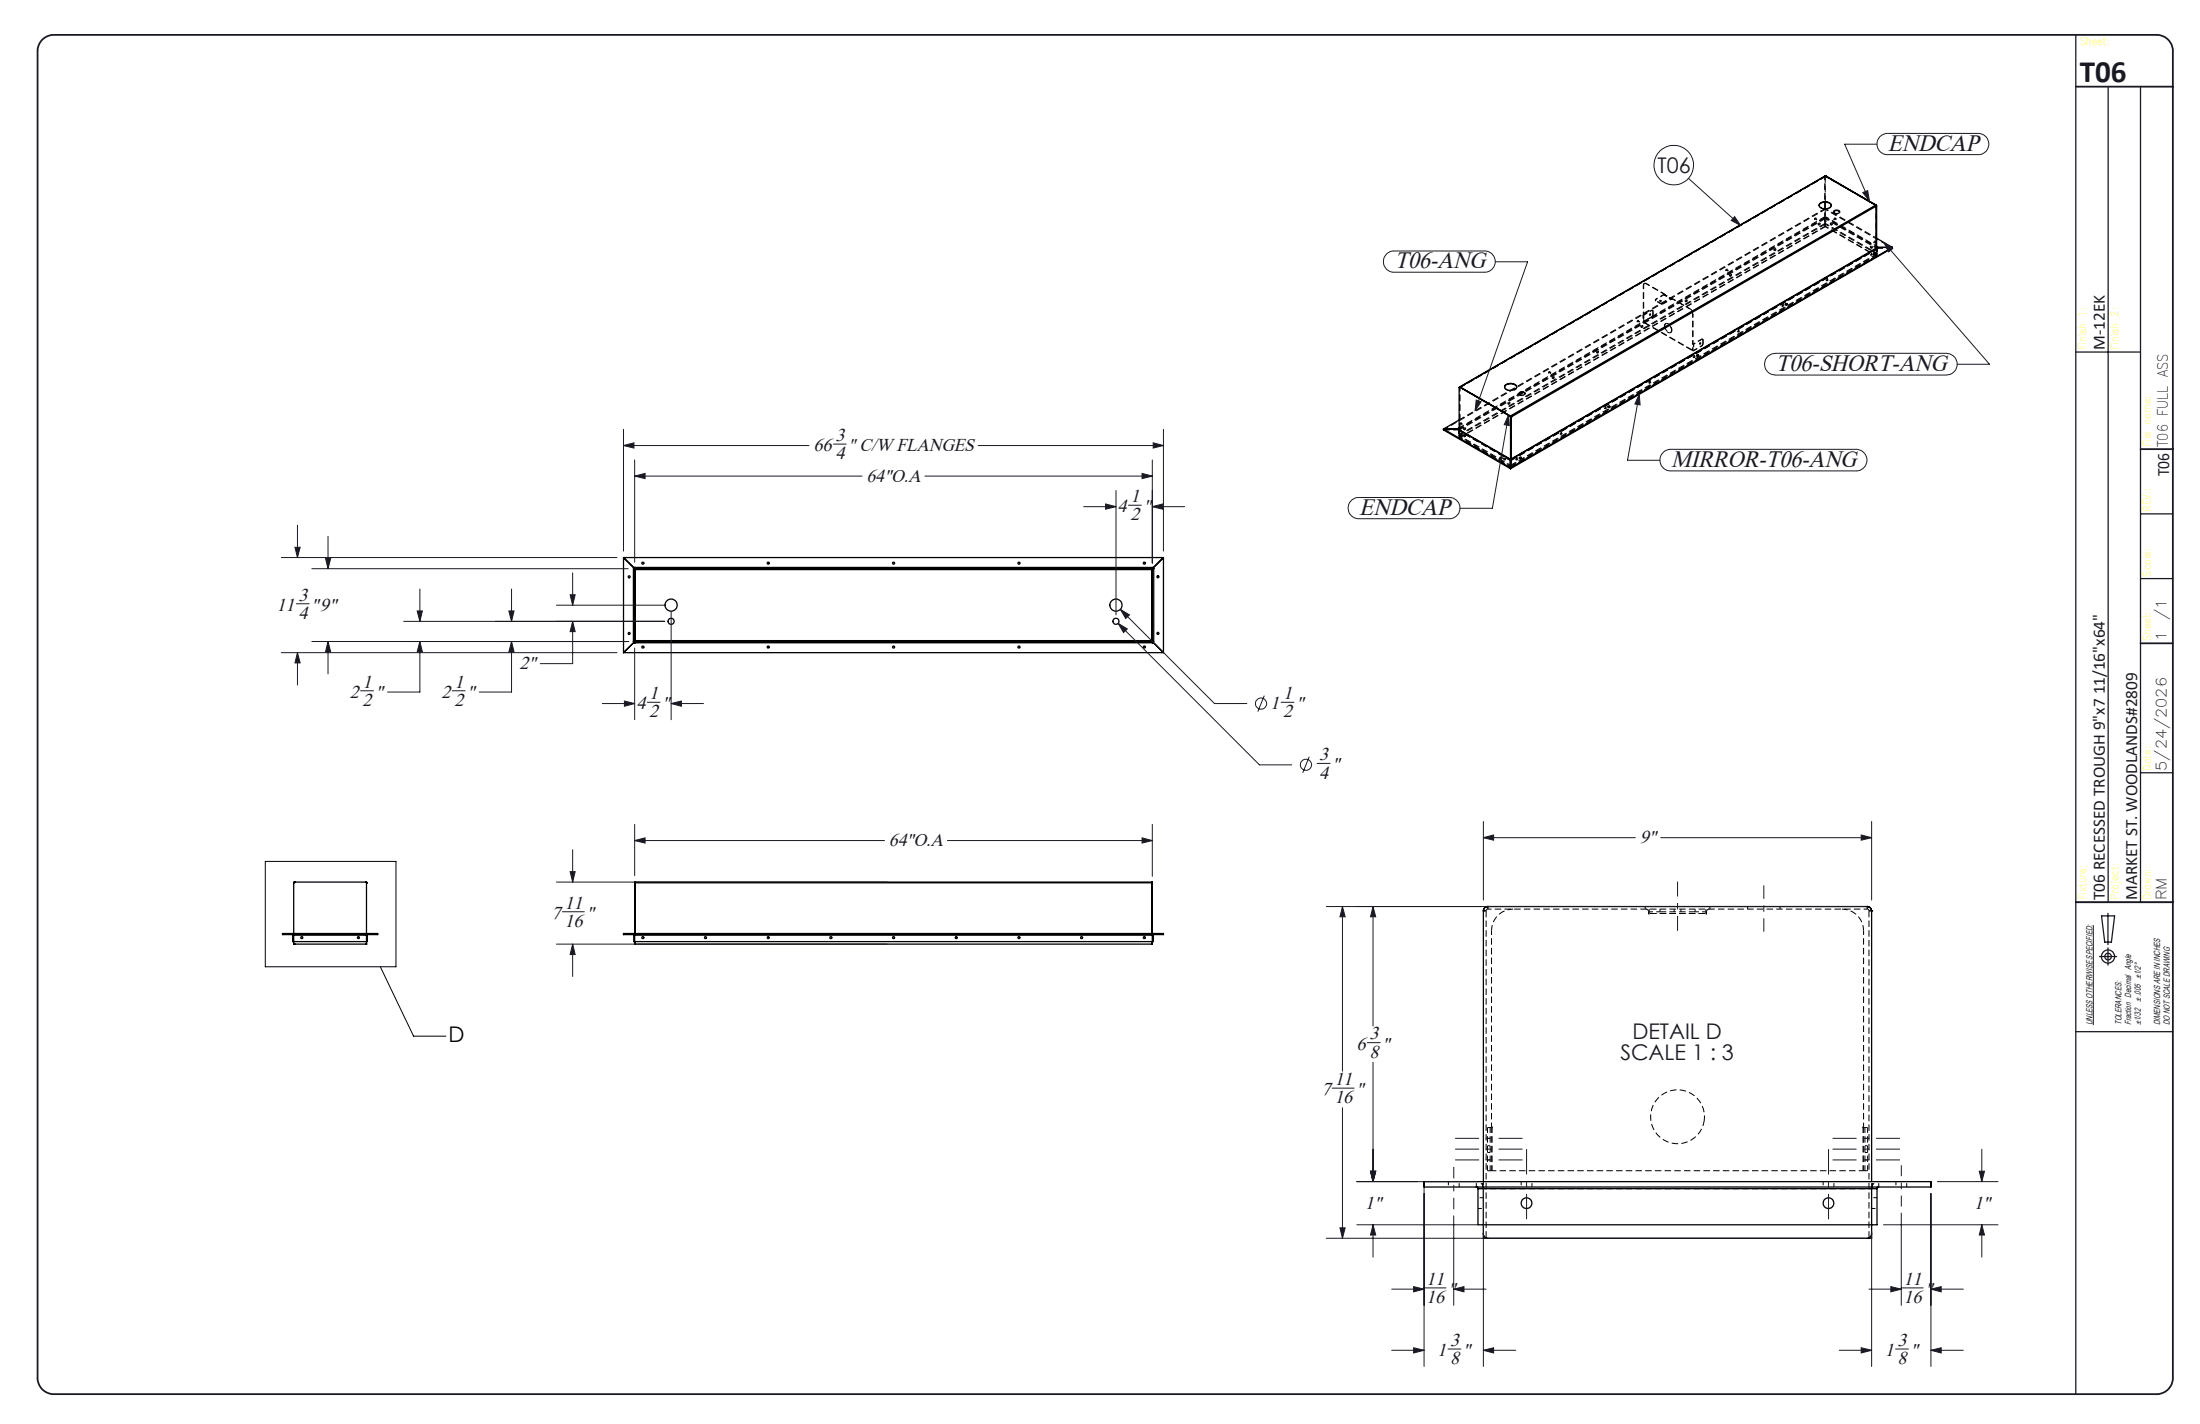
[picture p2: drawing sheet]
<svg xmlns="http://www.w3.org/2000/svg" width="432mm" height="279mm" viewBox="0 0 432 279" stroke-linecap="round" stroke-linejoin="round" font-family="sans-serif">
<g fill="none" stroke="#191924" stroke-width=".2">
<path d="M331.4 35l10.2 9.2M365.6 37.8l1-.4 .3 2zM368.4 28.3h-6.3l4.8 11.1M369 26.8l.5-.4 .8-.2h18a2.08 2.08 0 0 1 2 2.1 2.08 2.08 0 0 1-2 2h-17.8a2.08 2.08 0 0 1-2-1.2 2.08 2.08 0 0 1 .5-2.3zM272.1 49.8a1.93 1.93 0 0 1 1.5-.6h17.8a2.08 2.08 0 0 1 2.1 2.1 2.08 2.08 0 0 1-2.1 2.1h-17.8a2.08 2.08 0 0 1-1.9-1.3 2.08 2.08 0 0 1 .4-2.3zM293.5 51.4h6.3l-10.3 29.2M340.5 42.5l1.1 1.7-1.8-.9zM369.7 47.6l1.8 1.2-.8 .6zM369.7 47.6l20.8 23.9h-6.4M289.7 78.5l1 .3-1.2 1.8zM321.7 77.4l.2 2-1-.1zM321.7 77.4l-2.3 12.9h6.4"/>
<path d="M346.8 70.1a2.41 2.41 0 0 1 1.6-.8h33.6a2.13 2.13 0 0 1 2.1 2.2 2.13 2.13 0 0 1-2.1 2.1h-33.6a2.13 2.13 0 0 1-1.9-1.2 2.13 2.13 0 0 1 .3-2.3zM122.4 87.4l2-.5v1zM122.4 84.2v23.9M122.4 87.4h36.4M124.6 93.4l2-.5v1zM124.6 90.2v20.1M124.6 93.4h44.6M163.6 87.1h2.5M181.5 93.4h44.7M192 87.4h36.4M212.7 99.4h6.3M217 98.9l2 .5-2 .5z"/>
<path d="M219 96.2v24.5M221.5 99.1h2.5M224.2 92.9l2 .5-2 .5zM226.2 99.4l2-.5v1zM226.2 90.2v20.3M226.2 99.4h6.3M226.3 86.9l2.1 .5-2.1 .5zM228.4 84.2v23.9M265.2 98.2a1.92 1.92 0 0 1 1.5-.6h17.8a2.08 2.08 0 0 1 2.1 2.1 2.08 2.08 0 0 1-2.1 2.1h-17.8a2.08 2.08 0 0 1-2-1.3 2.08 2.08 0 0 1 .5-2.3zM296.1 81.4l.1 2.1-1-.2zM296.1 81.4l-3.2 18.3h-6.3M326.3 88.9a2.07 2.07 0 0 1 1.6-.7h36.4a2.12 2.12 0 0 1 2.1 2.1 2.12 2.12 0 0 1-2.1 2.1h-36.4a2.1 2.1 0 0 1-1.9-1.2 2.1 2.1 0 0 1 .3-2.3z"/>
<path d="M55.2 109.4h65.9M57.9 107.4h1l-.5 2zM58.2 118.5h2.5M58.4 103v6.4M61.2 111.6h62.1M63.9 109.5h1l-.5 2.1zM64.4 105.2v6.4M81.9 119.9h1l-.5 2zM82.4 115.6v6.3M99.9 119.9h1l-.5 2zM100.4 115.6v6.3M109.2 118.7h21.3"/>
<path d="M111.9 116.7h1l-.5 2zM112.4 112.4v6.3M219.9 119.6l1.8 1.1-.8 .7zM219.9 119.6l18.5 18.4h6.3M55.2 128.1h65.9M58.4 128.1l.5 2h-1zM58.4 128.1v6.3M61.2 125.9h62.2M64.4 125.9l.5 2h-1zM64.4 125.9v6.3M70.8 135.5h2.5M79.2 121.9h51.3"/>
<path d="M82.4 125.9l.5 2h-1zM82.4 125.9v9.9h-6.3M88.8 135.5h2.5M100.4 125.9l.5 2h-1zM100.4 125.9v9.9h-6.3M112.4 121.9l.5 2h-1zM112.4 121.9v8.3h-6.4M118.2 138h6.4M122.6 137.5l2 .5-2 .6zM124.6 127.1v14.1M127 137.8h2.5M131.7 138l2-.5v1.1z"/>
<path d="M131.7 120v21.2M131.7 138h6.4M219.5 122.3l1.8 1.1-.8 .7zM219.5 122.3l27.7 27.8h6.3M248.1 136.5l-1.2 3.1M251.5 137.8h2.5M257 148.5l-1.3 3.1M258.5 149.8h2.6M109.2 173.1h64.9M110.4 178.9h4.3M111.9 171h1l-.5 2.1zM112.4 166.7v6.4"/>
<path d="M124.6 164.9l2-.5v1zM124.6 161.7v10.1M124.6 164.9h49M185.9 164.9h40.3M224.2 164.4l2 .5-2 .5zM226.2 161.7v10.2M260.3 177.9h105.8M263.5 177.9l.5 2h-1zM263.5 177.9v32.3M269.5 177.9l.5 2h-1zM269.5 177.9v23.4M291.1 164.4l2.1-.6v1.1z"/>
<path d="M291.1 161.2v15.4M291.1 164.4h29.9M326 164.4h41.3M365.3 163.8l2 .6-2 .5zM367.3 161.2v15.4M109.2 185.2h64.9M112.4 185.2l.5 2.1h-1zM112.4 185.2v6.4M410.9 181.5v19.6M261.5 213.5h4.3M263.5 217.3v25.7M268.4 204.6h2.5"/>
<path d="M269.5 208.4v23.4M266.3 231.8h23.6M269 229.8h1l-.5 2zM279.5 233.1v35M285.3 238.5v17.6M291.1 233.1v35M373.2 238v18.1M379 234.2v33.9M380.3 231.8h11.8M388.5 229.8h1l-.5 2zM389 225.5v6.3M260.3 243h105.8"/>
<path d="M263 240.9h1l-.5 2.1zM266.3 240.3h23.6M269.5 240.3l.5 2h-1zM269.5 240.3v6.4M273.2 252.9h6.3M277.5 252.4l2 .5-2 .6zM279.5 252.7h4.3M285.3 252.9l2-.5v1.1zM285.3 252.9h6.4M366.8 252.9h6.4M367.3 241.6v26.5M369.7 240.3h22.4"/>
<path d="M371.1 252.4l2.1 .5-2.1 .6zM373.2 252.7h4.3M379 252.9l2-.5v1.1zM379 252.9h6.3M389 240.3l.5 2h-1zM389 240.3v6.4M273.2 264.9h6.3M277.5 264.4l2 .5-2 .6zM284.2 264.7h2.5M291.1 264.9l2.1-.5v1.1zM291.1 264.9h6.4M361 264.9h6.3"/>
<path d="M365.3 264.4l2 .5-2 .6zM372 264.7h2.6M379 264.9l2-.5v1.1zM379 264.9h6.3"/>
<circle cx="328.5" cy="32.4" r="3.9"/>
<circle cx="247.5" cy="138.1" r="1.09"/>
<circle cx="256.3" cy="150.1" r="1.09"/>
</g>
<g fill="none" stroke="#191924" stroke-width=".25">
<path d="M407.4 6.8v266.7M413.8 17v160M420.1 17v160M407.4 69.1h12.7M420.1 113.5h6.4M420.1 100.8h6.4M420.1 151.6h6.4M407.4 177h19.1M412.5 179.7h2.5l-.6 5.2h-1.3zM413.7 179.2v6.1M412.1 187.7h3.3M413.7 186v3.4"/>
<path d="M407.4 202.4h19.1"/>
<circle cx="413.7" cy="187.7" r=".66"/>
<circle cx="413.8" cy="187.7" r="1.29"/>
</g>
<path d="M8.2 7.9a3.3 3.3 0 0 1 2.3-1.1h412.8a3.2 3.2 0 0 1 3.2 3.2v260.4a3.2 3.2 0 0 1-3.2 3.1h-412.8a3.2 3.2 0 0 1-3.1-3.1v-260.4a3.2 3.2 0 0 1 .8-2.1zM407.4 17h19.1M420.1 88.1h6.4M420.1 126.2h6.4M407.4 177h19.1" fill="none" stroke="#191924" stroke-width=".35"/>
<g fill="none" stroke="#000" stroke-width=".2" stroke-dasharray="1.3 .6" stroke-dashoffset=".5" stroke-linecap="butt">
<path d="M322.5 56v5.9M322.6 56v5.9M325.9 59.5l-.9-.5M325.9 59.6l-.9-.5M326.6 57.7l-3.5-2M326.6 57.6l-3.4-2M330.9 59.1l.2 .1v-.3l-.2 .2M331 58.9l-.2 .2 .1-.3 .1 .1M338.8 53.2v-.2l.4 .1-.4 .1M339.1 52.9h-.3l.3 .1v-.1M339.6 54.1l.2 .1v-.3l-.2 .2M339.7 53.9l-.2 .2 .1-.3 .1 .1"/>
<path d="M348.3 49.1h.1l.1-.3-.2 .3M348.4 48.8l-.2 .3 .1-.3h.1M349.7 59.9l.2 .1v-.3l-.2 .2M350.1 59.9l-.2 .2v-.3l.2 .1M356.2 43.1v-.1h.4l-.4 .1M356.5 42.8l-.3 .1 .2 .1 .1-.2M357 44.1h.1l.1-.3-.2 .3M357.1 43.8l-.2 .3v-.3h.2M358.1 42.8v1.1M358.2 44.4v-9.8M358.2 40.9l10.2 5.8M358.2 42.9l10.2 5.8"/>
<path d="M358.2 44l10.2 5.8M358.4 42.8l10.1 5.8M358.4 43.9l10.1 5.8M358.4 42.8v1.1M358.4 54.9h.2v-.2l-.2 .2M358.4 42.7l10.1 5.9M358.8 54.8l-.2 .3v-.3h.2M359.4 43.8l.2 .3v-.3h-.2M359.5 44.1h-.2v-.3l.2 .3M360 42.8l.3 .1-.2 .1-.1-.2M360.3 43.1v-.1h-.4l.4 .1M367.1 49.9l.2 .1v-.4l-.2 .3"/>
<path d="M367.2 48.4l.3 .2-.1-.3-.2 .1M367.4 48.6h-.2l-.1-.2 .3 .2M367.5 49.8l-.2 .3v-.3h.2M367.9 47.3l.3 .1-.3 .1v-.2M368.1 47.7v-.2l-.3 .1 .3 .1M368.2 40.4v9.8M368.4 48.7v1.1M368.5 48.8v1.1M296.1 79.2h.2v-.2l-.2 .2M296.2 79l-.2 .2v-.2h.2M304 73.3l.1-.2 .3 .1-.4 .1M304.3 72.9l-.3 .1 .2 .1 .1-.2"/>
<path d="M304.8 74.2h.2v-.3l-.2 .3M304.9 74l-.2 .2 .1-.3 .1 .1M313.5 69.2h.2v-.3l-.2 .3M313.6 68.9l-.2 .3v-.3h.2M315.3 79.9l-.2 .3v-.3h.2M321.4 63.2v-.2l.4 .1-.4 .1M321.7 62.9l-.3 .1 .3 .1v-.2M322.2 64.2h.2v-.3l-.2 .3M322.3 63.9l-.2 .3v-.3h.2M323.6 75h.2v-.2l-.2 .2M324 74.9l-.2 .3v-.3h.2M331.7 60.6l-3.5-2"/>
<path d="M331.7 60.6l-3.4-2M332.2 67.5v-5.9M332.3 70h.2v-.3l-.2 .3M332.3 67.5v-5.9M332.7 69.9l-.2 .2v-.3l.2 .1M341 65h.2v-.3l-.2 .3M341.4 64.9l-.2 .2v-.3l.2 .1M286.3 84.5v1M286.4 84.4v1.1M286.5 85.8v-9.8M286.5 85.9v-9.9M286.6 83.3l.1-.2 .3 .1-.4 .1"/>
<path d="M286.9 83l-.3 .1 .3 .1v-.2M287.4 85.4l.2 .2v-.2h-.2M287.4 84.2l.2 .1v-.3l-.2 .2M287.5 85.6l-.1 .1-.1-.3 .2 .2M287.5 84l-.2 .2 .1-.3 .1 .1M295.2 89.9l.3 .3v-.3h-.3M295.4 90.2h-.2l-.1-.3 .3 .3M296.3 90.3l-10.1-5.9M296.4 90.3l-10.1-5.9M296.4 90.3l-10.1-5.8M296.4 90.3v1.1M296.4 91.4l-10.1-5.9"/>
<path d="M296.5 90.2l-10.1-5.8M296.5 91.3l-10.1-5.8M296.6 90.3v1.1M297.5 90.1h.2v-.3l-.2 .3M297.9 90l-.2 .2v-.2h.2M306.2 85.1h.2v-.3l-.2 .3M306.6 85l-.2 .2v-.2h.2M314.9 80h.2v-.2l-.2 .2M292 178.4h74.5M325.8 178.9h-2.1M334.8 178.9h-2.1M284.3 231.8v1.1"/>
<path d="M286.4 232.9v-1.1M289.8 232.9v-1.1M290.1 233.2h1.1M290.1 237.1h1.1M291 232.9v-1.1M291.2 231.8v1.1M291.2 235h-1.1M298.6 231.8v1.1M300.7 232.9v-1.1M357.8 231.8v1.1M359.9 232.9v-1.1M367.4 232.9v-1.1"/>
<path d="M367.4 237.1h1M367.5 232.9v-1.1M368.4 233.2h-1M368.4 235h-1M368.7 232.9v-1.1M372.1 231.8v1.1M374.2 232.9v-1.1"/>
</g>
<g fill="none" stroke="#000" stroke-width=".2" stroke-dasharray="1.3 .6" stroke-linecap="butt">
<path d="M358.2 34.6v-.1M358.2 34.6l.1-.1M358.2 34.6h.1M358.2 39.6v-5M358.3 34.6v-.1M358.3 34.5l-.1 .1M322.5 56h.1M322.8 55.6h-.1M323.2 55.6l-.1 .1M324.9 58.8v.1M325 58.7l-.1 .1 .1 .2M325 59v.1"/>
<path d="M325 59.1l-.1-.2 .1-.2M325.8 59v.1M325.8 59.1l.2-.1-.1-.1-.1 .2M325.8 59.1h.2l-.1-.1-.1 .1M325.9 59.6v-.1M325.9 59.5h.6M326 59.1v-.1M326.5 59.5v.1M326.5 59.6h-.6M326.6 57.7v-.1M326.6 57.8h.1M326.6 57.8v.1"/>
<path d="M326.6 57.8v-.1M326.6 57.6l.1 .2M326.6 57.9l.1-.1M326.7 57.8h-.1M328.1 58.7v-.1M328.1 58.7h.1M328.1 58.7l.1-.1M328.2 58.7l-.1-.1M328.2 58.6l-.1 .1M328.2 58.6h.1M328.2 58.6v.1M328.3 58.6h-.1"/>
<path d="M330.8 59.1l.1 .1M331.1 58.9l-.1-.1M338.8 52.9v.2M339.2 53.1v-.2M339.5 54.1l.1 .1M339.8 53.9l-.1-.1M348.2 49.1l.1 .1M348.5 48.8h-.1M350.1 59.8l-.2-.1M350.4 59.7v.1M350.5 59.9h.2v-.2M350.5 59.7v.2"/>
<path d="M350.8 59.8v-.1M356.2 42.9v.1M356.6 43v-.1M356.9 44.1l.1 .1M357.2 43.8l-.1-.1M358.1 42.6l.1 .3M358.1 42.7v.1M358.1 42.7v-.1M358.1 42.6l.1 .1M358.1 42.7l.1 .1M358.1 42.8l.1 .1M358.1 43.9l.1 .1"/>
<path d="M358.2 44.3l.1 .2M358.2 44.2v.1M358.2 44.5v-.1M358.3 44.5h.1M358.4 44.5l-.2-.3M358.4 42.8l-.2 .1M358.4 43.9l-.2 .1M358.4 42.6l-.2 .1M358.4 42.7v-.1M358.4 42.7l-.2 .1M358.4 55l.2 .1M358.4 42.6l-.2 .3"/>
<path d="M358.4 42.7v.1M358.8 54.7h-.2M359.4 43.7l-.1 .1M359.5 44.2l.1-.1M359.9 41.6l.2 .3M359.9 42.9v.1M360.3 43v-.1M367.1 50l.2 .1M367.3 48.3h-.2M367.3 48.7l.2-.1M367.5 49.7l-.2-.1M367.8 47.4v.2"/>
<path d="M367.8 49.6v.2M367.9 49.9h.2v-.2M367.9 49.7v.2M368.2 50.2l.1-.1M368.2 40.3v.1M368.2 40.2v.1M368.2 47.6v-.2M368.2 49.8v-.2M368.2 40.4h.1M368.2 50.1v.1M368.2 50.2h.1M368.3 40.4l-.1-.2"/>
<path d="M368.3 50.1h.1M368.3 50.3l-.1-.1M368.4 48.7v-.1M368.4 48.7l.1-.1M368.4 50.1h-.2M368.4 48.6v.1M368.5 48.6v.2M368.5 49.7l-.1 .1M368.5 48.8l-.1-.1M368.5 49.9l-.1-.1M368.5 48.4l-.1 .3M368.5 48.8v-.2"/>
<path d="M368.5 48.8h.1M368.6 48.8v-.2M368.6 48.8l-.2-.1M371.4 48.7h-3M286.4 76h.1M286.5 76v-.1M286.5 76h.1M286.6 75.9v.1M295.3 75.9v.1M296 79.2l.1 .1M296.3 79l-.1-.1M297.7 76v-.1"/>
<path d="M298.2 77.2v.1M298.2 77.2l.1 .3M299.3 77.3v-.1M304 73v.2M304.4 73.2v-.2M304.7 74.2l.1 .1M305 73.9h-.1M313.4 69.2l.1 .1M313.7 68.9l-.1-.1M315.3 79.9l-.2-.1M315.6 79.7v.2M315.7 80h.3l-.1-.2"/>
<path d="M315.7 79.8v.2M316 79.9v-.2M321.4 63v.1M321.8 63.1v-.1M322.1 64.2h.1M322.4 63.9l-.1-.1M322.5 61.9h.1M322.5 63.2v-.1M322.5 61.8v.1M322.6 61.9h-.1M322.6 61.8h-.1M322.6 61.8v.1"/>
<path d="M322.6 63.2v-.1M322.6 63.2h-.1M322.6 63.1h-.1M323.6 75.1l.2 .1M323.7 61.8l.2-.2v.2h-.2M324 61.6h-.1M324 74.8h-.2M324 61.7h-.1l-.1 .1 .2-.1M324.1 60.9h.1M324.1 62.2h.1M324.1 62.2l.3-.5M324.2 62.2l.3-.5"/>
<path d="M324.4 60.9h-.1M324.4 61.1h.1M324.4 61.1l-.1-.2h-.2M324.4 61.7h.1M324.5 61.1l-.1-.2h-.2M326.7 63.9a.53 .53 0 0 1 .5-.5 .53 .53 0 0 1 .6 .5l.3 .5a.56 .56 0 0 1-.2 .8 .56 .56 0 0 1-.8-.3l-.4-1M327 63.5h-.1M327.9 65.3v-.1M328.1 64.8a1.16 1.16 0 0 0-1.2-1.3 1.15 1.15 0 0 0 1 1.7l.2-.4M332.2 67.5h.2M332.3 67.4v.1M332.3 67.5h-.1"/>
<path d="M332.3 67.4l-.1 .1M332.3 67.5v-.1M332.3 67.5h.1M332.3 68.8h-.1M332.3 61.6h-.1M332.3 70.1l.2 .1M332.4 68.8h-.1M332.4 68.8h-.2M332.7 69.8l-.2-.1M333 69.7v.2M333.1 69.9h.3l-.1-.1M333.1 69.8v.1"/>
<path d="M333.4 69.9v-.2M333.6 67.5h.1M333.6 67.5l.2-.2v.2h-.2M333.7 67.3h-.1v.2l.1-.2M333.8 67.3h-.1M333.9 66.6l.2-.1 .1 .2M334 66.6h.2l.1 .2M334 66.6h-.1M334 67.9h-.1M334.2 66.6l-.1-.1M334.2 67.4l-.3 .5M334.3 67.4l-.3 .5"/>
<path d="M334.3 66.8l-.1-.1M334.3 67.4h-.1M341 65.1h.2M341.4 64.8l-.2-.1M349.7 60l.2 .1M283.3 84.3h3.1M286.2 84.2v-.1M286.2 84.4l.1 .1M286.2 84.2l.1 .1M286.3 85.5h.1M286.3 85.4l.1 .1M286.3 84.3v.2"/>
<path d="M286.3 84.1l.1 .3M286.4 84.3v-.1M286.4 84.3l-.2-.1M286.4 84.3v.1M286.4 84.3l-.2 .1M286.4 84.4l-.1 .1M286.4 84.4l-.1-.1M286.4 85.7l.1 .2M286.5 85.7h-.1M286.5 85.9h.1M286.5 85.9v-.1M286.6 85.3v.1"/>
<path d="M286.6 83.1v.1M286.6 85.9l-.1-.2M287 85.4v-.1M287 83.2v-.1M287.3 84.2l.1 .1M287.4 85.3l-.1 .1M287.5 85.7l.1-.1M287.6 84l-.1-.1M294.4 89.8v.2M294.8 90v-.2M295.3 89.8l-.2 .1M295.3 90.2h.2"/>
<path d="M296.3 90.3h.1M296.3 90.3v-.2M296.3 90.3l.2-.1M296.4 90.3l.1-.1M296.4 91.4l.1-.1M296.4 91.6h.1M296.4 90.1l.1 .1M296.5 90.1h-.1M296.5 91.6h-.1M296.5 81.7v.1M296.5 81.7v-.1M296.5 90.2l.2 .1"/>
<path d="M296.5 90.2l.1 .1M296.5 81.8v.1M296.5 91.6l.1-.1M296.6 81.8h-.1M296.6 91.7l-.1-.1M296.6 91.5l-.1 .1M296.6 90.1l-.1 .1M296.6 91.4l-.1-.1M296.7 90.3v-.2M296.7 90.3h-.1M297.5 90.2h.2M297.9 89.9l-.2-.1"/>
<path d="M298.2 89.8v.2M298.3 90h.2v-.1M298.3 89.9v.1M298.6 90v-.2M306.2 85.1l.2 .1M306.6 84.9l-.2-.1M314.9 80.1l.2 .1M291.2 178.8v-.1M291.2 178.7h.5M291.7 178.7l.3-.3M291.7 178.7h-.5M292 177.8h.1"/>
<path d="M292 178.4v-.6M292 177.8v.6M322.9 177.8v.6M323.6 178.9v.5M323.6 179.4h.1M323.7 178.9v-.5M323.7 178.9v.3M323.7 179.4v-.2M325.8 178.4v.5M328.6 178.4v.5M329.9 178.9v-.5M332.7 178.9v-.5"/>
<path d="M334.8 178.4v.5M334.8 179.2v-.3M334.8 179.2v.2M334.8 179.4h.1M334.9 179.4v-.5M335.6 178.4v-.6M343 177.8v.6M349.4 178.4v-.6M366.4 177.8h.1M366.5 178.4l.3 .3M366.5 177.8v.6M366.5 178.4v-.6"/>
<path d="M366.8 178.7v64.1M366.8 178.7h.6M367.4 178.7h-.6M367.4 178.7v.1M292 223.4h.5M292 227.6h.5M292 226.1h.5M292.5 224.8h-.5M292.7 221.1h.2M292.9 221.2h-.1M292.9 221.1v.1M365.6 221.1h.2"/>
<path d="M365.6 221.2v-.1M365.7 221.2h-.1M366 226.1h.6M366.6 227.6h-.6M366.6 223.4h-.6M366.6 224.8h-.6M291.7 242.8v-64.1"/>
</g>
<g fill="none" stroke="#000" stroke-width=".2" stroke-dasharray="1.3 .6" stroke-dashoffset=".6" stroke-linecap="butt">
<path d="M358.2 34.6v9.7M358.3 34.6l9.9 5.7M358.2 41.1l13.2 7.6M358.4 42.6l10 5.7M360.1 41.9h.6l.4-.3M286.5 76v9.7M286.6 76l9.9 5.7M298.3 77.5l.7 .1 .3-.4M322.5 61.9v1.3M322.5 61.8v1.3M322.6 61.9v1.3M322.6 63.1v-1.3"/>
<path d="M331.7 60.6l.5 .5 .1 .5M332.2 68.8v-1.3M332.2 61.6l-.1-.5-.4-.5M332.3 68.8v-1.3M332.4 67.5v1.3M291.2 233.2h76.2M367.4 233.2h-76.2"/>
</g>
<g fill="none" stroke="#000" stroke-width=".2" stroke-dasharray="1.3 .6" stroke-dashoffset=".4" stroke-linecap="butt">
<path d="M322.6 56a.34 .34 0 0 1 .2-.4 .34 .34 0 0 1 .4 0M323.1 55.7a.34 .34 0 0 0-.4-.1 .34 .34 0 0 0-.2 .4M357.4 40.8a1.37 1.37 0 0 0 2-.5M295.7 76.5a1.37 1.37 0 0 0 2-.6M286.6 85.3v.2h.2h.1v-.2M294.5 89.9l-.1 .1 .2 .1 .2-.1v-.1M323.6 178.9a.53 .53 0 0 0-.6-.5M335.5 178.4a.53 .53 0 0 0-.6 .5M292.7 182.6v38.5M292 221.2h.8M292.8 229.7h-.8M292.8 229.7h72.9"/>
<path d="M365.7 221.2h.9M365.8 221.1v-38.5M366.6 229.7h-.9"/>
</g>
<g fill="none" stroke="#000" stroke-width=".2" stroke-dasharray="1.3 .6" stroke-dashoffset=".1" stroke-linecap="butt">
<path d="M358.1 42.7l-71.9 41.5M358.1 42.8l-71.8 41.5M358.1 43.9l-71.8 41.5M358.2 40.9l-71.8 41.5M358.2 42.9l-71.8 41.5M358.2 44l-71.8 41.5M368.4 48.7l-71.9 41.5M368.4 49.8l-71.9 41.5M368.4 48.7h3M368.5 48.8l-71.9 41.5M368.5 49.9l-71.9 41.5M368.5 48.8l-71.8 41.5"/>
<path d="M283.3 84.3h3.1M332.7 178.9h-6.9"/>
</g>
<path d="M358.3 44.5l9.9 5.7M358.4 44.5l9.8 5.6M368.3 50.1v-1.4M368.4 50.1v-1.5M286.4 84.3v1.4M286.5 85.9l9.9 5.7M286.6 85.9l9.9 5.7M296.6 91.5v-1.4" fill="none" stroke="#000" stroke-width=".2" stroke-dasharray="1.3 .6" stroke-dashoffset=".7" stroke-linecap="butt"/>
<g fill="none" stroke="#000" stroke-width=".2" stroke-dasharray="1.3 .6" stroke-dashoffset=".2" stroke-linecap="butt">
<path d="M358.3 34.6l-71.7 41.4M358.1 42.6l-71.7 41.3M358.2 41.1l-74.9 43.2M286.5 76l71.7-41.4M286.6 76l71.7-41.4M286.5 85.8l71.7-41.4M286.5 85.9l71.7-41.4M296.5 81.7l71.7-41.4M296.5 81.8l71.7-41.4M296.5 91.6l71.7-41.4M296.6 91.7l71.7-41.4M297 178.4a4.2 4.2 0 0 0-4.3 4.2"/>
<path d="M365.8 182.6a4.2 4.2 0 0 0-4.3-4.2M334.5 219.9a5.3 5.3 0 0 0-6.9-5.8 5.3 5.3 0 0 0-2 8.8 5.3 5.3 0 0 0 8.7-2.2l.2-.8M292 221.2v8.5M292.5 229.7v-8.5M292.8 221.2v8.5M365.7 229.7v-8.5M366 221.2v8.5M366.6 221.2v8.5"/>
</g>
<path d="M368.3 48.7v1.6M296.6 90.1v1.6" fill="none" stroke="#000" stroke-width=".2" stroke-dasharray="1.3 .6" stroke-dashoffset=".8" stroke-linecap="butt"/>
<path d="M357.1 40.3l.3 .5M295.3 75.9l.4 .6M324.4 61.7v-.6M324.5 61.7v-.6M334.2 66.7v.7M334.3 66.8v.6" fill="none" stroke="#000" stroke-width=".2" stroke-dasharray="1.3 .6" stroke-dashoffset=".3" stroke-linecap="butt"/>
<path d="M358.2 44.5v-3.6M322.5 63.2l9.7 5.6M322.6 63.2l9.7 5.6M323.7 179.2h11.1" fill="none" stroke="#000" stroke-width=".2" stroke-dasharray="1.3 .6" stroke-dashoffset="-.2" stroke-linecap="butt"/>
<g fill="none" stroke="#000" stroke-width=".2" stroke-dasharray="1.3 .6" stroke-dashoffset=".9" stroke-linecap="butt">
<path d="M325 58.7l1.6-.9M326.6 57.9l1.5 .8M326.7 57.8l1.5 .9M328.1 58.6l-1.5-.8M328.1 58.6l-1.6 .9M328.1 58.7l-1.6 .9M328.1 58.7l-1.5-.9M328.2 58.6l-1.5-.9M322.5 63.1l1.6-.9M322.6 63.1l1.6-.9M324.1 60.9l-1.6 .9M324.2 60.9l-1.6 .9"/>
<path d="M332.4 67.5l1.5-.9M332.4 67.5l1.6-.9M333.9 67.9l-1.5 .9M334 67.9l-1.6 .9M289.8 231.8l.7 .3 .6 .8M368.7 231.8l-.7 .3-.6 .8"/>
</g>
<g fill="none" stroke="#000" stroke-width=".25">
<path d="M357.2 39.9a1.53 1.53 0 0 1 2.2 .3 1.35 1.35 0 0 1-2.1 .5 .46 .46 0 0 1-.1-.8zM358.2 34.5h.1M358.2 34.5l-71.7 41.4M358.2 39.7v1.3M358.3 34.5l9.9 5.7M358.3 34.5l-71.7 41.5M358.3 34.5l9.9 5.8M358.4 34.5h-.2M358.4 34.5h-.1M358.4 34.5l9.8 5.7M350.4 59.8h.3M357 40.3a1.45 1.45 0 0 1 2.3-.3l.1 .3"/>
<path d="M359.9 41.6l.5-.3h.4l.3 .3M360 41.3l.5-.1a.39 .39 0 0 1 .6 .4 .39 .39 0 0 1-.6 .3h-.1a.35 .35 0 0 1-.4-.2 .35 .35 0 0 1 0-.4zM367.8 49.7h.3M368.2 40.3l.1 .1M368.2 40.3l-71.8 41.3M368.2 40.2l.1 .2M368.3 40.4v8.3M368.3 40.4l-71.8 41.4M368.3 46.7l3.1 1.8M368.3 48.5h3.1M368.3 48.3l.2 .1-.2 .1M368.3 40.4v8.2"/>
<path d="M368.3 40.4v.1M368.4 48.6h.1M368.4 48.6l-71.8 41.5-.1-8.3M368.4 48.5l.1 .1M368.5 48.6l-71.8 41.5M371.4 48.5v.2l-74.9 43.3M371.4 48.5l-74.9 43.3-13.2-7.6M286.5 76h.1M286.5 75.9l.1 .1M286.5 75.9l-.1 .1M286.5 76h-.1v8.3M286.5 76l9.9 5.7"/>
<path d="M286.6 76h.1M286.6 76l9.8 5.6M286.6 76h-.1M295.3 76a1.47 1.47 0 0 1 2-.5l.4 .5M295.5 75.5a1.54 1.54 0 0 1 2.2 .3 1.09 1.09 0 0 1-1.5 .8l-.4-.2a.54 .54 0 0 1-.3-.9zM298.1 77.3a.73 .73 0 0 1 1.2 0M298.2 77l.6-.1a.38 .38 0 0 1 .5 .4 .38 .38 0 0 1-.6 .2h-.1a.35 .35 0 0 1-.4-.1 .35 .35 0 0 1 0-.4zM315.6 79.8h.3M333 69.6h.1a.16 .16 0 0 1 .2 0 .16 .16 0 0 1 0 .2h-.2zM333.1 69.8h.2M283.3 84.2v.1l13.2 7.7M283.3 84.2h3.1"/>
<path d="M286.2 84.3h.1M286.2 84.1h.1M286.2 84.3l10.1 5.8M286.2 84.1l.1 .1M286.3 84.3l10.1 5.8M286.4 84.2l-.2 .1M286.4 82.4l-3.1 1.8M286.4 84l-.2 .1M286.6 85.2l.3 .1-.3 .1zM286.6 85.3h.3M294.4 89.8l.2-.1 .2 .2h-.3zM294.5 89.9h.2"/>
<path d="M296.3 90.1h.1M296.3 90.1h.4M296.4 81.7l.1 .2M296.4 81.6l.1 .2M296.4 81.6h.1M296.4 81.6v.1M296.5 81.9v10.1M296.5 81.8h.1M296.5 81.8v.1M296.6 90.1h.1M298.2 89.9h.3M122.4 109.4v18.7"/>
<path d="M122.4 109.4l2.2 2.1v-.2M122.4 109.4l2.2 2.2M122.4 109.4h106M124.6 111.3h.1M124.6 111.3v.3M124.6 111.6v.2M124.6 111.8v13.9M124.6 111.3h101.6v.2M124.6 111.8h101.6M124.7 111.6v14.3M226.1 111.6v14.3M226.2 111.6h.2"/>
<path d="M226.2 111.6v.2M226.2 111.3v.3M226.2 111.8v13.9M226.2 111.6h-101.9v14.3h.3M226.2 111.5h.2v14.4h-101.8M228.4 109.4v18.7M228.4 109.4l-2.2 2.1M122.4 128.1h106M124.3 125.9h.3M124.6 126.1h.1M124.6 125.9v.2M124.6 125.7v.2"/>
<path d="M124.6 125.9l-2.2 2.2M124.6 125.7h101.6M226.2 125.9v.2M226.2 125.7v.2M226.2 125.9l2.2 2.2M226.2 125.9v.2h-101.6M57.6 173.2h.1M57.6 173.2v10M57.8 173.1l-.2 .1M57.8 173.1h.1M57.8 173.1h14M71.8 173.1l.1 .1"/>
<path d="M71.8 173.1h.1M71.9 173.2h.1M71.9 173.2v10M124.6 173.2v-.1h101.6v.1M124.6 173.2v10M124.6 173.2h101.6M124.7 173.1v10.1M226.1 173.1v10.1M226.2 173.2v10M291.1 178.7h.1M292 177.9a.84 .84 0 0 0-.9 .8M292 177.9h.1"/>
<path d="M366.4 177.9a.9 .9 0 0 1 .9 .9v53M366.4 177.9h-74.3a.85 .85 0 0 0-1 .9v53M366.5 177.9a.84 .84 0 0 1 .8 .8M366.5 177.9h.1M367.3 178.7h.1M55.5 183.2h18.6v.2h-18.6zM57.4 183.4h.1M57.4 183.4h14.7M57.4 183.4v1.3h14.7v-1.3M57.6 183.4h.1M57.6 185.1l.1 .1h14.2v-.1M57.6 183.4v1.8h.1"/>
<path d="M57.7 185.2h.1M71.8 185.2h.1M71.9 183.4h.1M71.9 183.4v1.8h-.1M72.2 183.4h-.1M122.4 183.2h106v.2h-106zM124.3 183.4h.1M124.4 183.4h102M124.4 183.4v1.3h102v-1.3M124.6 183.4h.1M124.6 185.1v.1h101.6v-.1M124.6 183.4v1.7"/>
<path d="M124.6 185.1h.1M124.7 184.7v.5M226.1 185.1h.1M226.1 184.7v.5M226.2 183.4h.1M226.2 183.4v1.7M226.4 183.4h.1M279.5 231.8h99.5v1.1h-99.5zM289.7 232.9h.2l.2 .3M290.1 233.2h78.3M290.1 233.2v7.1h78.3v-7.1M291.1 232.9v.3"/>
<path d="M291.1 233.2v9.8h.6v-.1M367.3 232.9v.3M367.3 233.2v9.8h-.5v-.1M367.4 232.9l-.1 .3M368.7 232.9h-.2l-.1 .3M291.1 242a.9 .9 0 0 0 1 1h74.3a.97 .97 0 0 0 .9-1"/>
<circle cx="350.6" cy="59.6" r=".18"/>
<circle cx="368" cy="49.6" r=".16"/>
<circle cx="315.8" cy="79.7" r=".16"/>
<circle cx="298.4" cy="89.8" r=".17"/>
<circle cx="123.5" cy="113.2" r=".2"/>
<circle cx="126.2" cy="110.5" r=".2"/>
<circle cx="131.7" cy="118.7" r="1.18"/>
<circle cx="150.8" cy="110.5" r=".2"/>
<circle cx="175.4" cy="110.5" r=".2"/>
<circle cx="200" cy="110.5" r=".2"/>
<circle cx="219" cy="118.7" r="1.18"/>
<circle cx="224.6" cy="110.5" r=".2"/>
<circle cx="227.3" cy="113.2" r=".21"/>
<circle cx="123.5" cy="124.3" r=".2"/>
<circle cx="126.2" cy="127" r=".2"/>
<circle cx="131.7" cy="121.9" r=".6"/>
<circle cx="150.8" cy="127" r=".2"/>
<circle cx="175.4" cy="127" r=".2"/>
<circle cx="200" cy="127" r=".2"/>
<circle cx="219" cy="121.9" r=".6"/>
<circle cx="224.6" cy="127" r=".2"/>
<circle cx="227.3" cy="124.3" r=".21"/>
<circle cx="59.2" cy="184" r=".2"/>
<circle cx="70.3" cy="184" r=".2"/>
<circle cx="126.2" cy="184" r=".2"/>
<circle cx="138.5" cy="184" r=".21"/>
<circle cx="150.8" cy="184" r=".2"/>
<circle cx="163.1" cy="184" r=".2"/>
<circle cx="175.4" cy="184" r=".2"/>
<circle cx="187.7" cy="184" r=".21"/>
<circle cx="200" cy="184" r=".2"/>
<circle cx="212.3" cy="184" r=".2"/>
<circle cx="224.6" cy="184" r=".2"/>
<circle cx="299.6" cy="236.1" r="1.05"/>
<circle cx="358.9" cy="236.1" r="1.05"/>
</g>
<path d="M299.6 239.2v-13.7M358.9 239.2v-13.7" fill="none" stroke="#191924" stroke-width=".2" stroke-dasharray="15.2 1.3 1.3 1.3" stroke-dashoffset="10.3" stroke-linecap="butt"/>
<path d="M285.6 223.4h13.2M285.6 227.6h13.2M298.8 225.5h-13.2M372.9 227.6h-13.2M372.9 223.4h-13.2M372.9 225.5h-13.2" fill="none" stroke="#191924" stroke-width=".2" stroke-dasharray="15.2 1.3 1.3 1.3" stroke-dashoffset="10.5" stroke-linecap="butt"/>
<path d="M285.3 237.3v-8.3" fill="none" stroke="#191924" stroke-width=".2" stroke-dasharray="15.2 1.3 1.3 1.3" stroke-dashoffset="13" stroke-linecap="butt"/>
<path d="M373.2 236.7v-8.1" fill="none" stroke="#191924" stroke-width=".2" stroke-dasharray="15.2 1.3 1.3 1.3" stroke-dashoffset="13.1" stroke-linecap="butt"/>
<path d="M329.3 182.6v-9.6" fill="none" stroke="#191924" stroke-width=".2" stroke-dasharray="15.2 1.3 1.3 1.3" stroke-dashoffset="12.3" stroke-linecap="butt"/>
<path d="M346.2 173.7v9.1" fill="none" stroke="#191924" stroke-width=".2" stroke-dasharray="15.2 1.3 1.3 1.3" stroke-dashoffset="12.6" stroke-linecap="butt"/>
<path d="M52.1 169h25.6v20.7h-25.6zM74.6 189.7l6.6 13.6h6.3" fill="none" stroke="#000" stroke-width=".2"/>
<g fill="#191924">
<path d="M340.5 42.5l1.1 1.7-1.8-.9z"/>
<path d="M111.9 171h1l-.5 2.1zM112.4 185.2l.5 2.1h-1zM124.6 164.9l2-.5v1zM224.2 164.4l2 .5-2 .5zM81.9 119.9h1l-.5 2zM82.4 125.9l.5 2h-1zM111.9 116.7h1l-.5 2zM112.4 121.9l.5 2h-1zM63.9 109.5h1l-.5 2.1zM64.4 125.9l.5 2h-1zM124.6 93.4l2-.5v1zM224.2 92.9l2 .5-2 .5zM226.3 86.9l2.1 .5-2.1 .5zM122.4 87.4l2-.5v1zM58.4 128.1l.5 2h-1zM57.9 107.4h1l-.5 2zM131.7 138l2-.5v1.1zM122.6 137.5l2 .5-2 .6zM99.9 119.9h1l-.5 2zM100.4 125.9l.5 2h-1zM219.9 119.6l1 1.8 .8-.7zM219.5 122.3l1 1.8 .8-.7zM217 98.9l2 .5-2 .5zM226.2 99.4l2-.5v1zM291.1 164.4l2.1-.6v1.1zM365.3 163.8l2 .6-2 .5zM263.5 177.9l.5 2h-1zM263 240.9h1l-.5 2.1zM277.5 264.4l2 .5-2 .6zM291.1 264.9l2.1-.5v1.1zM269 229.8h1l-.5 2zM269.5 240.3l.5 2h-1zM365.3 264.4l2 .5-2 .6zM379 264.9l2-.5v1.1zM389 240.3l.5 2h-1zM388.5 229.8h1l-.5 2zM371.1 252.4l2.1 .5-2.1 .6zM379 252.9l2-.5v1.1zM285.3 252.9l2-.5v1.1zM277.5 252.4l2 .5-2 .6zM269 229.8h1l-.5 2zM269.5 177.9l.5 2h-1z"/>
<path d="M296.1 81.4l.1 2.1-1-.2zM289.7 78.5l1 .3-1.2 1.8zM321.7 77.4l.2 2-1-.1zM369.7 47.6l1.8 1.2-.8 .6zM365.6 37.8l1-.4 .3 2z"/>
</g>
<text font-size="6.1" fill="#191924" x="408.2" y="16.1">T06</text>
<g font-size="4.7" fill="#191924">
<text x="370.5" y="29.6">ENDCAP</text>
<text x="273.7" y="52.6">T06-ANG</text>
<text x="348.5" y="72.7">T06-SHORT-ANG</text>
<text x="328" y="91.6">MIRROR-T06-ANG</text>
<text x="266.8" y="101">ENDCAP</text>
</g>
<g font-size="4.2" fill="#191924">
<text x="325.3" y="33.9">T06</text>
<text x="320.4" y="203.9">DETAIL D</text>
<text x="318" y="208">SCALE 1 : 3</text>
</g>
<text font-size="4.2" x="88" y="204.5">D</text>
<g font-size="3.7" fill="#191924">
<text x="159.7" y="88.5">66</text>
<text x="164" y="86.5">3</text>
<text x="166.5" y="88.5">&quot; C/W FLANGES</text>
<text x="164" y="90.1">4</text>
<text x="170.1" y="94.5">64&quot;O.A</text>
<text x="219.4" y="100.5">4</text>
<text x="221.9" y="98.5">1</text>
<text x="224.4" y="100.5">&quot;</text>
<text x="221.9" y="102.1">2</text>
<text x="54.3" y="119.8">11</text>
<text x="58.6" y="117.8">3</text>
<text x="61.1" y="119.8">&quot;9&quot;</text>
<text x="58.6" y="121.4">4</text>
<text x="101.9" y="131.3">2&quot;</text>
<text x="68.6" y="136.9">2</text>
<text x="71.2" y="134.9">1</text>
<text x="73.7" y="136.9">&quot;</text>
<text x="86.6" y="136.9">2</text>
<text x="89.2" y="134.9">1</text>
<text x="91.7" y="136.9">&quot;</text>
<text x="127.4" y="137.2">1</text>
<text x="251.9" y="137.2">1</text>
<text x="71.2" y="138.5">2</text>
<text x="89.2" y="138.5">2</text>
<text x="124.9" y="139.2">4</text>
<text x="127.4" y="140.8">2</text>
<text x="130" y="139.2">&quot;</text>
<text x="249.3" y="139.2">1</text>
<text x="251.9" y="140.8">2</text>
<text x="254.4" y="139.2">&quot;</text>
<text x="258.9" y="149.2">3</text>
<text x="258.9" y="152.8">4</text>
<text x="261.4" y="151.2">&quot;</text>
<text x="174.5" y="166">64&quot;O.A</text>
<text x="321.9" y="165.4">9&quot;</text>
<text x="110.8" y="178.3">11</text>
<text x="108.3" y="180.3">7</text>
<text x="110.8" y="181.9">16</text>
<text x="115.1" y="180.3">&quot;</text>
<text x="268.8" y="204">3</text>
<text x="266.2" y="205.9">6</text>
<text x="268.8" y="207.6">8</text>
<text x="271.3" y="205.9">&quot;</text>
<text x="259.4" y="214.9">7</text>
<text x="261.9" y="212.9">11</text>
<text x="266.2" y="214.9">&quot;</text>
<text x="261.9" y="216.5">16</text>
<text x="267.9" y="237.2">1&quot;</text>
<text x="387.4" y="237.2">1&quot;</text>
<text x="279.9" y="255.7">16</text>
<text x="279.9" y="252.1">11</text>
<text x="284.2" y="254">&quot;</text>
<text x="373.6" y="255.7">16</text>
<text x="373.6" y="252.1">11</text>
<text x="377.9" y="254">&quot;</text>
<text x="282.1" y="266">1</text>
<text x="284.6" y="267.7">8</text>
<text x="284.6" y="264.1">3</text>
<text x="287.1" y="266">&quot;</text>
<text x="369.9" y="266">1</text>
<text x="372.4" y="267.7">8</text>
<text x="372.4" y="264.1">3</text>
<text x="375" y="266">&quot;</text>
</g>
<g font-size="3.4" fill="#191924">
<text x="413.1" y="68.7" transform="rotate(-90 413.1 68.7)">M-12EK</text>
<text x="425.7" y="93.4" transform="rotate(-90 425.7 93.4)">T06</text>
<text x="413.1" y="176.6" transform="rotate(-90 413.1 176.6)">T06 RECESSED TROUGH 9&quot;x7 11/16&quot;x64&quot;</text>
<text x="419.4" y="176.6" transform="rotate(-90 419.4 176.6)">MARKET ST. WOODLANDS#2809</text>
</g>
<g font-size="2.8" fill="#191924">
<text x="425.5" y="87.7" transform="rotate(-90 425.5 87.7)">T06 FULL ASS</text>
<text x="425.2" y="125.8" transform="rotate(-90 425.2 125.8)">1</text>
<text x="425.2" y="121.7" transform="rotate(-90 425.2 121.7)">/1</text>
<text x="425.2" y="151.2" transform="rotate(-90 425.2 151.2)">5/24/2026</text>
<text x="425.2" y="176.6" transform="rotate(-90 425.2 176.6)">RM</text>
</g>
<g font-size="2.1" fill="#ff0">
<text x="408.2" y="8.9">Sheet:</text>
<text x="409.5" y="68.7" transform="rotate(-90 409.5 68.7)">Finish 1:</text>
<text x="415.8" y="68.7" transform="rotate(-90 415.8 68.7)">Finish 2:</text>
<text x="422.2" y="87.7" transform="rotate(-90 422.2 87.7)">File name:</text>
<text x="422.2" y="100.4" transform="rotate(-90 422.2 100.4)">REV.:</text>
<text x="422.2" y="113.1" transform="rotate(-90 422.2 113.1)">Scale:</text>
<text x="422.2" y="125.8" transform="rotate(-90 422.2 125.8)">Sheet:</text>
<text x="422.2" y="151.2" transform="rotate(-90 422.2 151.2)">Date:</text>
<text x="409.5" y="176.6" transform="rotate(-90 409.5 176.6)">Fixture:</text>
<text x="415.8" y="176.6" transform="rotate(-90 415.8 176.6)">Project:</text>
<text x="422.2" y="176.6" transform="rotate(-90 422.2 176.6)">Drawn:</text>
</g>
<g font-size="1.7" fill="#191924">
<text x="420.2" y="196.6" transform="rotate(-90 420.2 196.6)">± .005 ±1/2°</text>
<text x="410.7" y="201.1" transform="rotate(-90 410.7 201.1)">UNLESS OTHERWISE SPECIFIED:</text>
<text x="416.4" y="201.1" transform="rotate(-90 416.4 201.1)">TOLERANCES:</text>
<text x="418.3" y="201.1" transform="rotate(-90 418.3 201.1)">Fraction Decimal Angle</text>
<text x="420.2" y="201.1" transform="rotate(-90 420.2 201.1)">±1/32</text>
<text x="424" y="201.1" transform="rotate(-90 424 201.1)">DIMENSIONS ARE IN INCHES</text>
<text x="425.9" y="201.1" transform="rotate(-90 425.9 201.1)">DO NOT SCALE DRAWING</text>
</g>
</svg>
